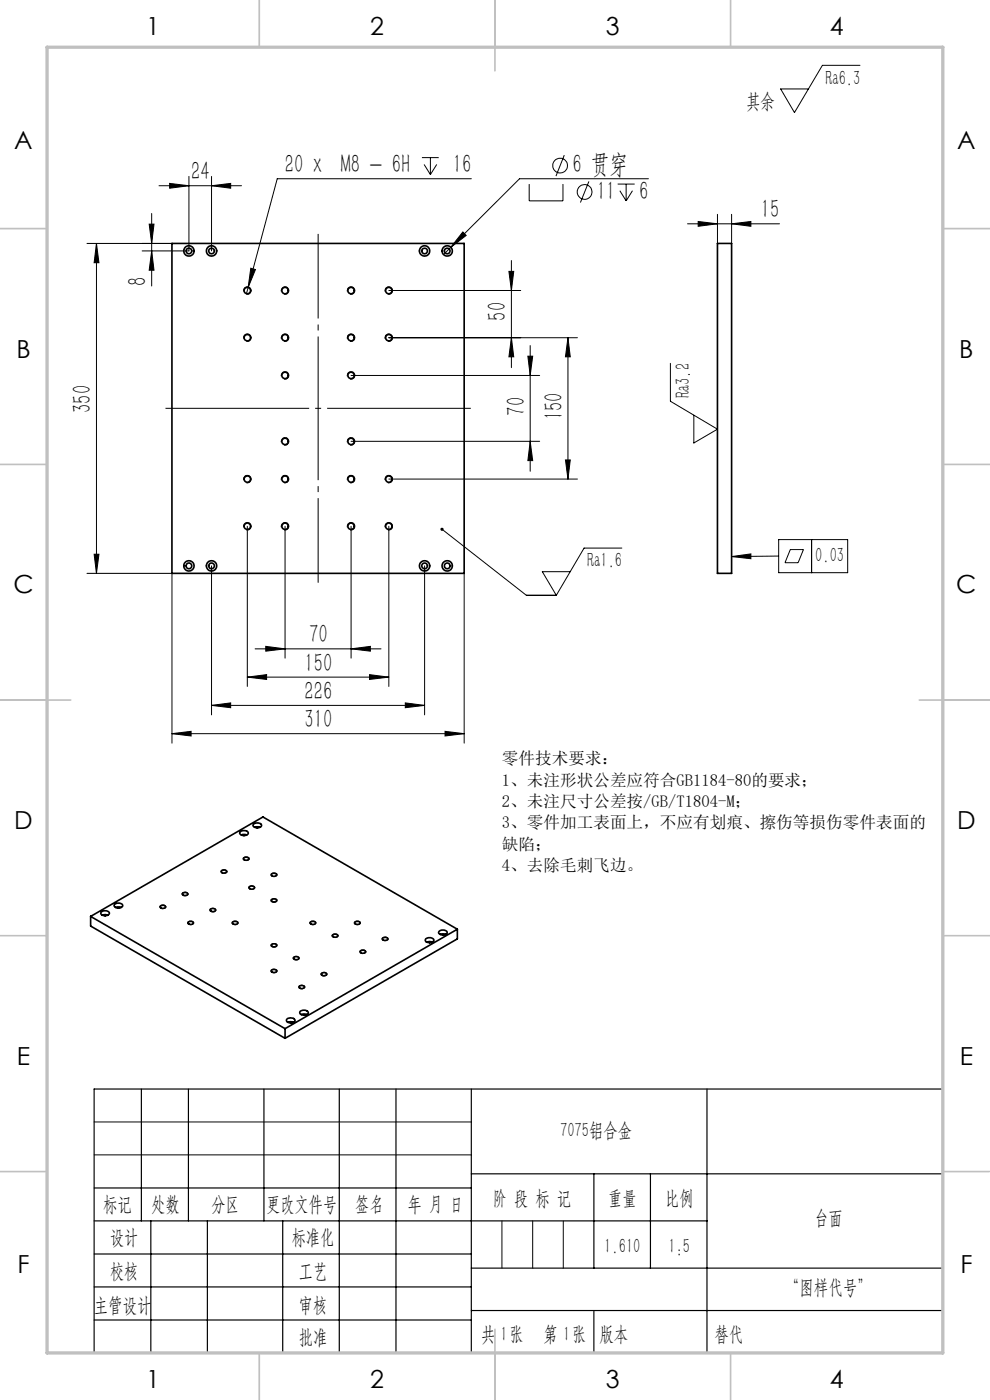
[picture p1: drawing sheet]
<svg xmlns="http://www.w3.org/2000/svg" width="210mm" height="297mm" viewBox="0 0 210 297" stroke-linecap="round" stroke-linejoin="round" font-family="sans-serif">
<g fill="none" stroke="#000" stroke-width=".35">
<path d="M36.5 51.6h62v70h-62zM152.2 51.6h3v70h-3zM51 176.5a1.09 1.09 0 0 1 1.7 .2 1.06 1.06 0 0 1-1.9 0zM51.2 177.1h1.2M51.7 177.3h.1M53.8 174.8a1.09 1.09 0 0 1 1.7 .3 .98 .98 0 0 1-1 .5 .98 .98 0 0 1-.8-.6zM54 175.5h1.2M54.5 175.6h.1M19.2 194.4l36.6-21.1 41.2 23.8M19.2 194.4l41.3 23.8M19.2 194.4v2.1l41.3 23.8M21.5 193.5a1.12 1.12 0 0 1 1.7 .2 1.06 1.06 0 0 1-1.8 0z"/>
<path d="M21.7 194.1h1.2M22.3 194.3h.1M24.3 191.8a1.09 1.09 0 0 1 1.7 .3 1.06 1.06 0 0 1-1.8 0zM24.6 192.5h1.1M25.1 192.6h.1M34 192.3a.57 .57 0 0 1 .6-.3 .57 .57 0 0 1 .5 .5 .61 .61 0 0 1-1.1-.2zM38.8 189.5a.59 .59 0 0 1 .6-.2 .59 .59 0 0 1 .4 .5 .55 .55 0 0 1-.6 .2 .55 .55 0 0 1-.4-.5zM40 195.6a.66 .66 0 0 1 1 .2 .6 .6 0 0 1-.6 .3 .6 .6 0 0 1-.5-.4zM44.7 192.9a.6 .6 0 0 1 1 .3 .55 .55 0 0 1-.6 .2 .55 .55 0 0 1-.4-.5zM47 184.7a.6 .6 0 0 1 1 .3 .55 .55 0 0 1-.6 .3 .55 .55 0 0 1-.4-.6zM49.4 195.6a.61 .61 0 0 1 1 .3 .66 .66 0 0 1-1.1-.2zM51.8 182a.66 .66 0 0 1 1 .2 .6 .6 0 0 1-.6 .3 .6 .6 0 0 1-.5-.4z"/>
<path d="M52.9 188.1a.61 .61 0 0 1 1 .3 .66 .66 0 0 1-1.1-.2zM57.6 190.8a.71 .71 0 0 1 1.1 .2 .62 .62 0 0 1-.6 .4 .62 .62 0 0 1-.5-.4zM57.7 185.3a.53 .53 0 0 1 .6-.1 .53 .53 0 0 1 .3 .5 .53 .53 0 0 1-.6 .3 .53 .53 0 0 1-.4-.6zM65.9 195.6a.66 .66 0 0 1 1 .2 .6 .6 0 0 1-.5 .3 .6 .6 0 0 1-.6-.4zM70.6 198.3a.6 .6 0 0 1 1 .3 .66 .66 0 0 1-1.1-.2zM75.3 195.6a.61 .61 0 0 1 1 .3 .54 .54 0 0 1-.6 .3 .54 .54 0 0 1-.4-.6zM81.2 199a.6 .6 0 0 1 1 .3 .55 .55 0 0 1-.6 .3 .55 .55 0 0 1-.4-.6zM90.3 199.2a1.12 1.12 0 0 1 1.7 .3 1.06 1.06 0 0 1-1.8 0zM90.5 199.8h1.2M91.1 200h.1M93.2 197.6a1.09 1.09 0 0 1 1.7 .2 1.06 1.06 0 0 1-1.9 0zM93.3 198.2h1.2"/>
<path d="M93.9 198.4h.1M97 197.1l-36.5 21.1M97 197.1v2.1l-36.5 21.1M57.6 205.8a.71 .71 0 0 1 1.1 .2 .62 .62 0 0 1-.6 .3 .62 .62 0 0 1-.5-.4zM57.6 200.4a.71 .71 0 0 1 1.1 .2 .62 .62 0 0 1-.6 .3 .62 .62 0 0 1-.5-.4zM60.5 218.2v2.1M61 216.1a.96 .96 0 0 1 1.5 .5 1.12 1.12 0 0 1-1.8-.1zM61.1 216.9l.6-.2 .5 .2M61.6 217h.1M62.3 203.1a.6 .6 0 0 1 1.1 .3 .55 .55 0 0 1-.7 .2 .55 .55 0 0 1-.4-.5zM63.5 209.2a.71 .71 0 0 1 1.1 .2 .62 .62 0 0 1-.6 .3 .62 .62 0 0 1-.5-.4zM63.7 214.6a1.12 1.12 0 0 1 1.7 .2 1.06 1.06 0 0 1-1.8 0z"/>
<path d="M63.9 215.2h1.2M64.5 215.4h.1M68.2 206.5a.58 .58 0 0 1 .6-.2 .58 .58 0 0 1 .5 .5 .55 .55 0 0 1-.7 .2 .55 .55 0 0 1-.4-.5zM76.4 201.8a.59 .59 0 0 1 .6-.3 .59 .59 0 0 1 .5 .5 .64 .64 0 0 1-1.1-.2z"/>
<circle cx="40.1" cy="53.2" r="1.1"/>
<circle cx="40.1" cy="53.2" r=".6"/>
<circle cx="44.9" cy="53.2" r="1.1"/>
<circle cx="44.9" cy="53.2" r=".6"/>
<circle cx="90.1" cy="53.2" r=".6"/>
<circle cx="90.1" cy="53.2" r="1.1"/>
<circle cx="94.9" cy="53.2" r=".6"/>
<circle cx="94.9" cy="53.2" r="1.1"/>
<circle cx="52.5" cy="71.6" r=".69"/>
<circle cx="52.5" cy="61.7" r=".69"/>
<circle cx="60.5" cy="79.6" r=".68"/>
<circle cx="60.5" cy="71.6" r=".68"/>
<circle cx="60.5" cy="61.6" r=".68"/>
<circle cx="74.5" cy="79.6" r=".68"/>
<circle cx="74.5" cy="71.6" r=".68"/>
<circle cx="74.5" cy="61.6" r=".68"/>
<circle cx="82.5" cy="71.6" r=".68"/>
<circle cx="82.5" cy="61.6" r=".68"/>
<circle cx="60.5" cy="93.6" r=".68"/>
<circle cx="74.5" cy="93.6" r=".68"/>
<circle cx="52.5" cy="111.6" r=".69"/>
<circle cx="52.5" cy="101.7" r=".68"/>
<circle cx="60.5" cy="111.6" r=".68"/>
<circle cx="60.5" cy="101.6" r=".67"/>
<circle cx="74.5" cy="111.6" r=".68"/>
<circle cx="74.5" cy="101.6" r=".67"/>
<circle cx="82.5" cy="111.6" r=".68"/>
<circle cx="82.5" cy="101.6" r=".67"/>
<circle cx="40.1" cy="120" r="1.09"/>
<circle cx="40.1" cy="120" r=".6"/>
<circle cx="44.9" cy="120" r="1.09"/>
<circle cx="44.9" cy="120" r=".6"/>
<circle cx="90.1" cy="120" r=".6"/>
<circle cx="90.1" cy="120" r="1.09"/>
<circle cx="94.9" cy="120" r=".6"/>
<circle cx="94.9" cy="120" r="1.09"/>
</g>
<g fill="none" stroke="#000" stroke-width=".21">
<path d="M182.4 13.9h-8l-5.9 10-2.9-5h5.9M33.7 39.4h17.5M36 38.9l4.1 .5-4.1 .5zM40.1 37.4v15.8h-9.9M44.9 39.4l4-.5v1zM44.9 37.4v15.8M89.5 33.4h3.6M90 34.9l1.3 2.1M91.3 33.4v3.6M92.6 34.9l-1.3 2.1M100 37.9h-41.2l-6.2 23.1M112.3 39v3.6h7.1v-3.6"/>
<path d="M119.7 32.9l-1.8 4.5M124.9 38.5l-1.8 4.5M131 39h3.6M132.8 39v3.6M137.5 37.9h-27.3l-16.1 16.1M18.5 51.6h18M20.5 51.6l.5 4.1h-1zM20.5 51.6v70M31.6 47.6h1.1l-.5 4zM32.2 53.2l.5 4.1h-1.1zM32.2 45.3v15.4M53.2 56.9l1 .3-1.6 3.8z"/>
<path d="M98.2 49.2l.7 .7-3.3 2.6zM107.9 57.6h1.1l-.5 4zM108.5 55.3v22.7M131.5 40.5l1.3 2.1M134.2 40.5l-1.4 2.1M145.8 47.5h19.5M148.1 47l4.1 .5-4.1 .5zM152.2 45.5v6.1M155.2 47.5l4.1-.5v1zM155.2 45.5v6.1M51.7 61.8a.8 .8 0 0 1 .7-1 .8 .8 0 0 1 .9 .9 .8 .8 0 0 1-1.1 .7M51.7 71.9a.8 .8 0 0 1 .7-1.1 .8 .8 0 0 1 .9 .9 .8 .8 0 0 1-1.1 .7"/>
<path d="M52.6 61l-.3 1.3M59.7 71.9a.8 .8 0 0 1 .7-1.1 .8 .8 0 0 1 .9 .9 .8 .8 0 0 1-1 .7M59.7 61.8a.8 .8 0 0 1 .7-1 .8 .8 0 0 1 .9 .9 .8 .8 0 0 1-1 .7M59.7 79.8a.81 .81 0 0 1 .7-1 .81 .81 0 0 1 .9 .9 .81 .81 0 0 1-1 .7M73.7 61.8a.8 .8 0 0 1 .7-1 .8 .8 0 0 1 .9 .9 .8 .8 0 0 1-1 .7M73.7 71.9a.8 .8 0 0 1 .7-1.1 .8 .8 0 0 1 .9 .9 .8 .8 0 0 1-1 .7M73.7 79.8a.81 .81 0 0 1 .7-1 .81 .81 0 0 1 .9 .9 .81 .81 0 0 1-1 .7M74.5 79.7h40M81.7 71.9a.79 .79 0 0 1 .7-1 .79 .79 0 0 1 .9 .8 .79 .79 0 0 1-1 .7M81.7 61.8a.79 .79 0 0 1 .7-1 .79 .79 0 0 1 .9 .9 .79 .79 0 0 1-1 .7M82.5 71.6h40M82.5 61.6h28"/>
<path d="M108.5 71.6l.5 4.1h-1.1zM112 75.6h1l-.5 4.1zM112.5 73.3v26.7M120.5 71.6l.5 4.1h-1.1zM120.5 71.6v30M142.2 77.1v8l10 5.9-5 3v-5.9M59.7 93.8a.8 .8 0 0 1 .7-1 .8 .8 0 0 1 .9 .9 .8 .8 0 0 1-1 .7M73.7 93.8a.8 .8 0 0 1 .7-1 .8 .8 0 0 1 .9 .9 .8 .8 0 0 1-1 .7M74.5 93.6h40M112.5 93.6l.5 4.1h-1zM119.9 97.6h1.1l-.5 4zM20 117.6h1l-.5 4z"/>
<path d="M51.7 101.8a.8 .8 0 0 1 .7-1 .8 .8 0 0 1 .9 .9 .8 .8 0 0 1-1.1 .7M51.7 111.9a.81 .81 0 0 1 .7-1.1 .81 .81 0 0 1 .9 .9 .81 .81 0 0 1-1.1 .7M52.5 111.7v33.9M59.7 101.8a.8 .8 0 0 1 .7-1 .8 .8 0 0 1 .9 .9 .8 .8 0 0 1-1 .7M59.7 111.9a.81 .81 0 0 1 .7-1.1 .81 .81 0 0 1 .9 .9 .81 .81 0 0 1-1 .7M60.5 111.7v27.9M73.7 101.8a.8 .8 0 0 1 .7-1 .8 .8 0 0 1 .9 .9 .8 .8 0 0 1-1 .7M73.7 111.9a.81 .81 0 0 1 .7-1.1 .81 .81 0 0 1 .9 .9 .81 .81 0 0 1-1 .7M74.5 111.7v27.9M81.7 111.9a.8 .8 0 0 1 .7-1.1 .8 .8 0 0 1 .9 .9 .8 .8 0 0 1-1 .7M81.7 101.8a.79 .79 0 0 1 .7-.9 .79 .79 0 0 1 .9 .8 .79 .79 0 0 1-1 .7M82.5 111.7v33.9"/>
<path d="M82.5 101.6h40M93.8 112.3l17.9 14h6.3M131.9 116.3h-8l-5.9 10M155.2 118.1l4.1-.6v1zM165.2 114.5h14.6v7h-14.6zM165.2 118l-10 .1M167.6 116.6h2.8l-1.1 2.8h-2.8zM172.2 114.5v7M18.5 121.6h18v36.1M44.9 120v31.7M54.1 137.7h26.7M56.4 137.1l4.1 .6-4.1 .4z"/>
<path d="M74.5 137.7l4.1-.6v1zM90.1 120v31.7M98.5 121.6v36.1M121 121.3h-6l3 5M36.5 155.6l4-.5v1zM36.5 155.6h62M44.9 149.6l4-.5v1zM44.9 149.6h45.2M52.5 143.6l4.1-.5v1zM52.5 143.6h30M78.4 143.1l4.1 .5-4.1 .5zM86 149.1l4.1 .5-4.1 .5z"/>
<path d="M94.4 155.1l4.1 .5-4.1 .5zM33.9 192.2a.76 .76 0 0 1 1.3 .3 .74 .74 0 0 1-.7 .3 .74 .74 0 0 1-.6-.5zM38.7 189.4a.7 .7 0 0 1 1.2 .4 .7 .7 0 0 1-.7 .3 .7 .7 0 0 1-.6-.6zM39.8 195.6a.75 .75 0 0 1 1.3 .3 .75 .75 0 0 1-1.3-.2zM44.6 192.8a.74 .74 0 0 1 1.2 .3 .71 .71 0 0 1-.7 .4 .71 .71 0 0 1-.6-.5zM47 184.7a.7 .7 0 0 1 1.2 .3 .7 .7 0 0 1-.7 .3 .7 .7 0 0 1-.6-.5zM49.2 195.6a.75 .75 0 0 1 1.3 .3 .76 .76 0 0 1-1.3-.2zM51.6 182a.83 .83 0 0 1 1.3 .2 .72 .72 0 0 1-.7 .4 .72 .72 0 0 1-.6-.5zM52.8 188.1a.74 .74 0 0 1 1.2 .3 .71 .71 0 0 1-.6 .3 .71 .71 0 0 1-.6-.5zM57.5 190.8a.75 .75 0 0 1 1.3 .3 .76 .76 0 0 1-1.3-.2zM57.6 185.3a.76 .76 0 0 1 1.2 .4 .75 .75 0 0 1-1.3-.2zM65.8 195.6a.75 .75 0 0 1 1.2 .3 .75 .75 0 0 1-1.3-.2z"/>
<path d="M70.5 198.3a.71 .71 0 0 1 1.2 .3 .73 .73 0 0 1-1.3-.2zM75.2 195.6a.75 .75 0 0 1 1.2 .3 .76 .76 0 0 1-1.3-.2zM81.1 199a.66 .66 0 0 1 .8-.2 .66 .66 0 0 1 .4 .6 .75 .75 0 0 1-1.3-.3zM57.5 205.8a.83 .83 0 0 1 1.3 .2 .72 .72 0 0 1-.7 .4 .72 .72 0 0 1-.6-.5zM57.5 200.4a.75 .75 0 0 1 1.3 .3 .76 .76 0 0 1-1.3-.3zM62.2 203.1a.71 .71 0 0 1 1.3 .3 .73 .73 0 0 1-1.3-.2zM63.4 209.2a.76 .76 0 0 1 1.3 .3 .75 .75 0 0 1-1.3-.2zM68.2 206.4a.68 .68 0 0 1 1.2 .4 .71 .71 0 0 1-.7 .3 .71 .71 0 0 1-.6-.5zM76.4 201.7a.7 .7 0 0 1 1.2 .3 .71 .71 0 0 1-.7 .3 .71 .71 0 0 1-.6-.5zM20 238h80M20 245h80"/>
<circle cx="118.8" cy="35.1" r="1.56"/>
<circle cx="124" cy="40.7" r="1.58"/>
</g>
<path d="M34.5 86.6h66" fill="none" stroke="#000" stroke-width=".21" stroke-dasharray="30.5 1.3 1.3 1.3" stroke-dashoffset="-.6" stroke-linecap="butt"/>
<path d="M67.5 123.6v-74" fill="none" stroke="#000" stroke-width=".21" stroke-dasharray="30.5 1.3 1.3 1.3" stroke-dashoffset="12.5" stroke-linecap="butt"/>
<g fill="none" stroke="#000" stroke-width=".25">
<path d="M30 231v28M40 231v28M56 231v28M72 231v56M84 231v56M100 231v56M150 231v56M200 231h-180v56M20 252h80M20 259h130M32 259v28M44 259v28"/>
<path d="M60 259v28M100 249h100M126 249v20M138 249v20M20 266h80M20 273h80M100 269h100M100 278h100M20 280h80"/>
</g>
<path d="M106.5 259v10M113 259v10M119.5 259v10" fill="none" stroke="#0a0605" stroke-width=".21"/>
<path d="M126 278v9" fill="none" stroke="#0a0605" stroke-width=".25"/>
<g fill="none" stroke="#c0c0c0" stroke-width=".35">
<path d="M55 0v10M105 0v15M155 0v10M0 48.5h10M200 48.5h10M0 98.5h10M200 98.5h10M0 148.5h15M195 148.5h15M0 198.5h10M200 198.5h10M0 248.5h10"/>
<path d="M200 248.5h10M55 287v10M105 282v15M155 287v10"/>
</g>
<path d="M10 10h190v277h-190z" fill="none" stroke="#c0c0c0" stroke-width=".7"/>
<g fill="#000">
<path d="M93.5 112.1a.34 .34 0 0 1 .6 0 .34 .34 0 0 1-.3 .5 .34 .34 0 0 1-.3-.5l.3 .2zM155.2 118.1l4.1-.6v1z"/>
<path d="M44.9 39.4l4-.5v1zM36 38.9l4.1 .5-4.1 .5z"/>
<path d="M20.5 51.6l.5 4.1h-1zM20 117.6h1l-.5 4zM120.5 71.6l.5 4.1h-1.1zM119.9 97.6h1.1l-.5 4zM112 75.6h1l-.5 4.1zM112.5 93.6l.5 4.1h-1zM107.9 57.6h1.1l-.5 4zM108.5 71.6l.5 4.1h-1.1z"/>
<path d="M32.2 53.2l.5 4.1h-1.1zM31.6 47.6h1.1l-.5 4z"/>
<path d="M98.2 49.2l-2.6 3.3 3.3-2.6zM53.2 56.9l-.6 4.1 1.6-3.8z"/>
<path d="M155.2 47.5l4.1-.5v1zM148.1 47l4.1 .5-4.1 .5z"/>
<path d="M56.4 137.1l4.1 .6-4.1 .4zM74.5 137.7l4.1-.6v1z"/>
<path d="M36.5 155.6l4-.5v1zM94.4 155.1l4.1 .5-4.1 .5z"/>
<path d="M44.9 149.6l4-.5v1zM86 149.1l4.1 .5-4.1 .5z"/>
<path d="M52.5 143.6l4.1-.5v1zM78.4 143.1l4.1 .5-4.1 .5z"/>
</g>
<g font-size="5.6">
<text x="40.5" y="38.3">24</text>
<text x="60.4" y="36.8">20 x M8 - 6H</text>
<text x="96" y="36.8">16</text>
<text x="121.4" y="36.8">6 贯穿</text>
<text x="126.6" y="42.4">11</text>
<text x="135.6" y="42.4">6</text>
<text x="161.4" y="46.3">15</text>
<text x="31.1" y="60.6" transform="rotate(-90 31.1 60.6)">8</text>
<text x="107.4" y="68" transform="rotate(-90 107.4 68)">50</text>
<text x="19.4" y="87.6" transform="rotate(-90 19.4 87.6)">350</text>
<text x="111.4" y="88.2" transform="rotate(-90 111.4 88.2)">70</text>
<text x="119.4" y="89.2" transform="rotate(-90 119.4 89.2)">150</text>
<text x="65.6" y="136.5">70</text>
<text x="64.6" y="142.5">150</text>
<text x="64.6" y="148.5">226</text>
<text x="64.6" y="154.5">310</text>
</g>
<g font-size="5.3">
<text x="31" y="7.4">1</text>
<text x="78.5" y="7.4">2</text>
<text x="128.5" y="7.4">3</text>
<text x="176" y="7.4">4</text>
<text x="3" y="31.6">A</text>
<text x="203" y="31.6">A</text>
<text x="3.5" y="75.9">B</text>
<text x="203.5" y="75.9">B</text>
<text x="2.8" y="125.9">C</text>
<text x="202.8" y="125.9">C</text>
<text x="3" y="175.9">D</text>
<text x="203" y="175.9">D</text>
<text x="3.6" y="225.9">E</text>
<text x="203.6" y="225.9">E</text>
<text x="3.7" y="270.1">F</text>
<text x="203.7" y="270.1">F</text>
<text x="31" y="294.4">1</text>
<text x="78.5" y="294.4">2</text>
<text x="128.5" y="294.4">3</text>
<text x="176" y="294.4">4</text>
</g>
<g font-size="4.4">
<text x="175.1" y="18">Ra6.3</text>
<text x="158.3" y="23">其余</text>
<text x="146.3" y="84.5" transform="rotate(-90 146.3 84.5)">Ra3.2</text>
<text x="172.9" y="119.3">0.03</text>
<text x="124.6" y="120.4">Ra1.6</text>
<text x="118.8" y="241.2">7075铝合金</text>
<text x="21.9" y="256.9">标记</text>
<text x="32.1" y="256.9">处数</text>
<text x="44.9" y="256.9">分区</text>
<text x="56.5" y="256.9">更改文件号</text>
<text x="75.4" y="256.9">签名</text>
<text x="86.5" y="256.9">年 月 日</text>
<text x="104.5" y="255.6">阶 段 标 记</text>
<text x="129" y="255.6">重量</text>
<text x="141.1" y="255.6">比例</text>
<text x="23.3" y="263.9">设计</text>
<text x="61.9" y="263.9">标准化</text>
<text x="172.7" y="259.8">台面</text>
<text x="128.2" y="265.7">1.610</text>
<text x="141.8" y="265.7">1:5</text>
<text x="23.3" y="271.1">校核</text>
<text x="63.4" y="271">工艺</text>
<text x="166.5" y="274.6">“图样代号”</text>
<text x="19.9" y="278.3">主管设计</text>
<text x="63.4" y="278.3">审核</text>
<text x="63.4" y="285.2">批准</text>
<text x="102.1" y="284.4">共 张</text>
<text x="106.1" y="284.4">1</text>
<text x="115.3" y="284.4">第 张</text>
<text x="119.5" y="284.4">1</text>
<text x="127.1" y="284.4">版本</text>
</g>
<text font-size="4.4" fill="#0a0605" x="151.6" y="284.4">替代</text>
<g font-size="3.5">
<text x="106.5" y="162.2">零件技术要求：</text>
<text x="106.5" y="166.7">1、未注形状公差应符合GB1184-80的要求；</text>
<text x="106.5" y="171.2">2、未注尺寸公差按/GB/T1804-M；</text>
<text x="106.5" y="175.7">3、零件加工表面上，不应有划痕、擦伤等损伤零件表面的</text>
<text x="106.5" y="180.3">缺陷；</text>
<text x="106.5" y="184.8">4、去除毛刺飞边。</text>
</g>
</svg>
